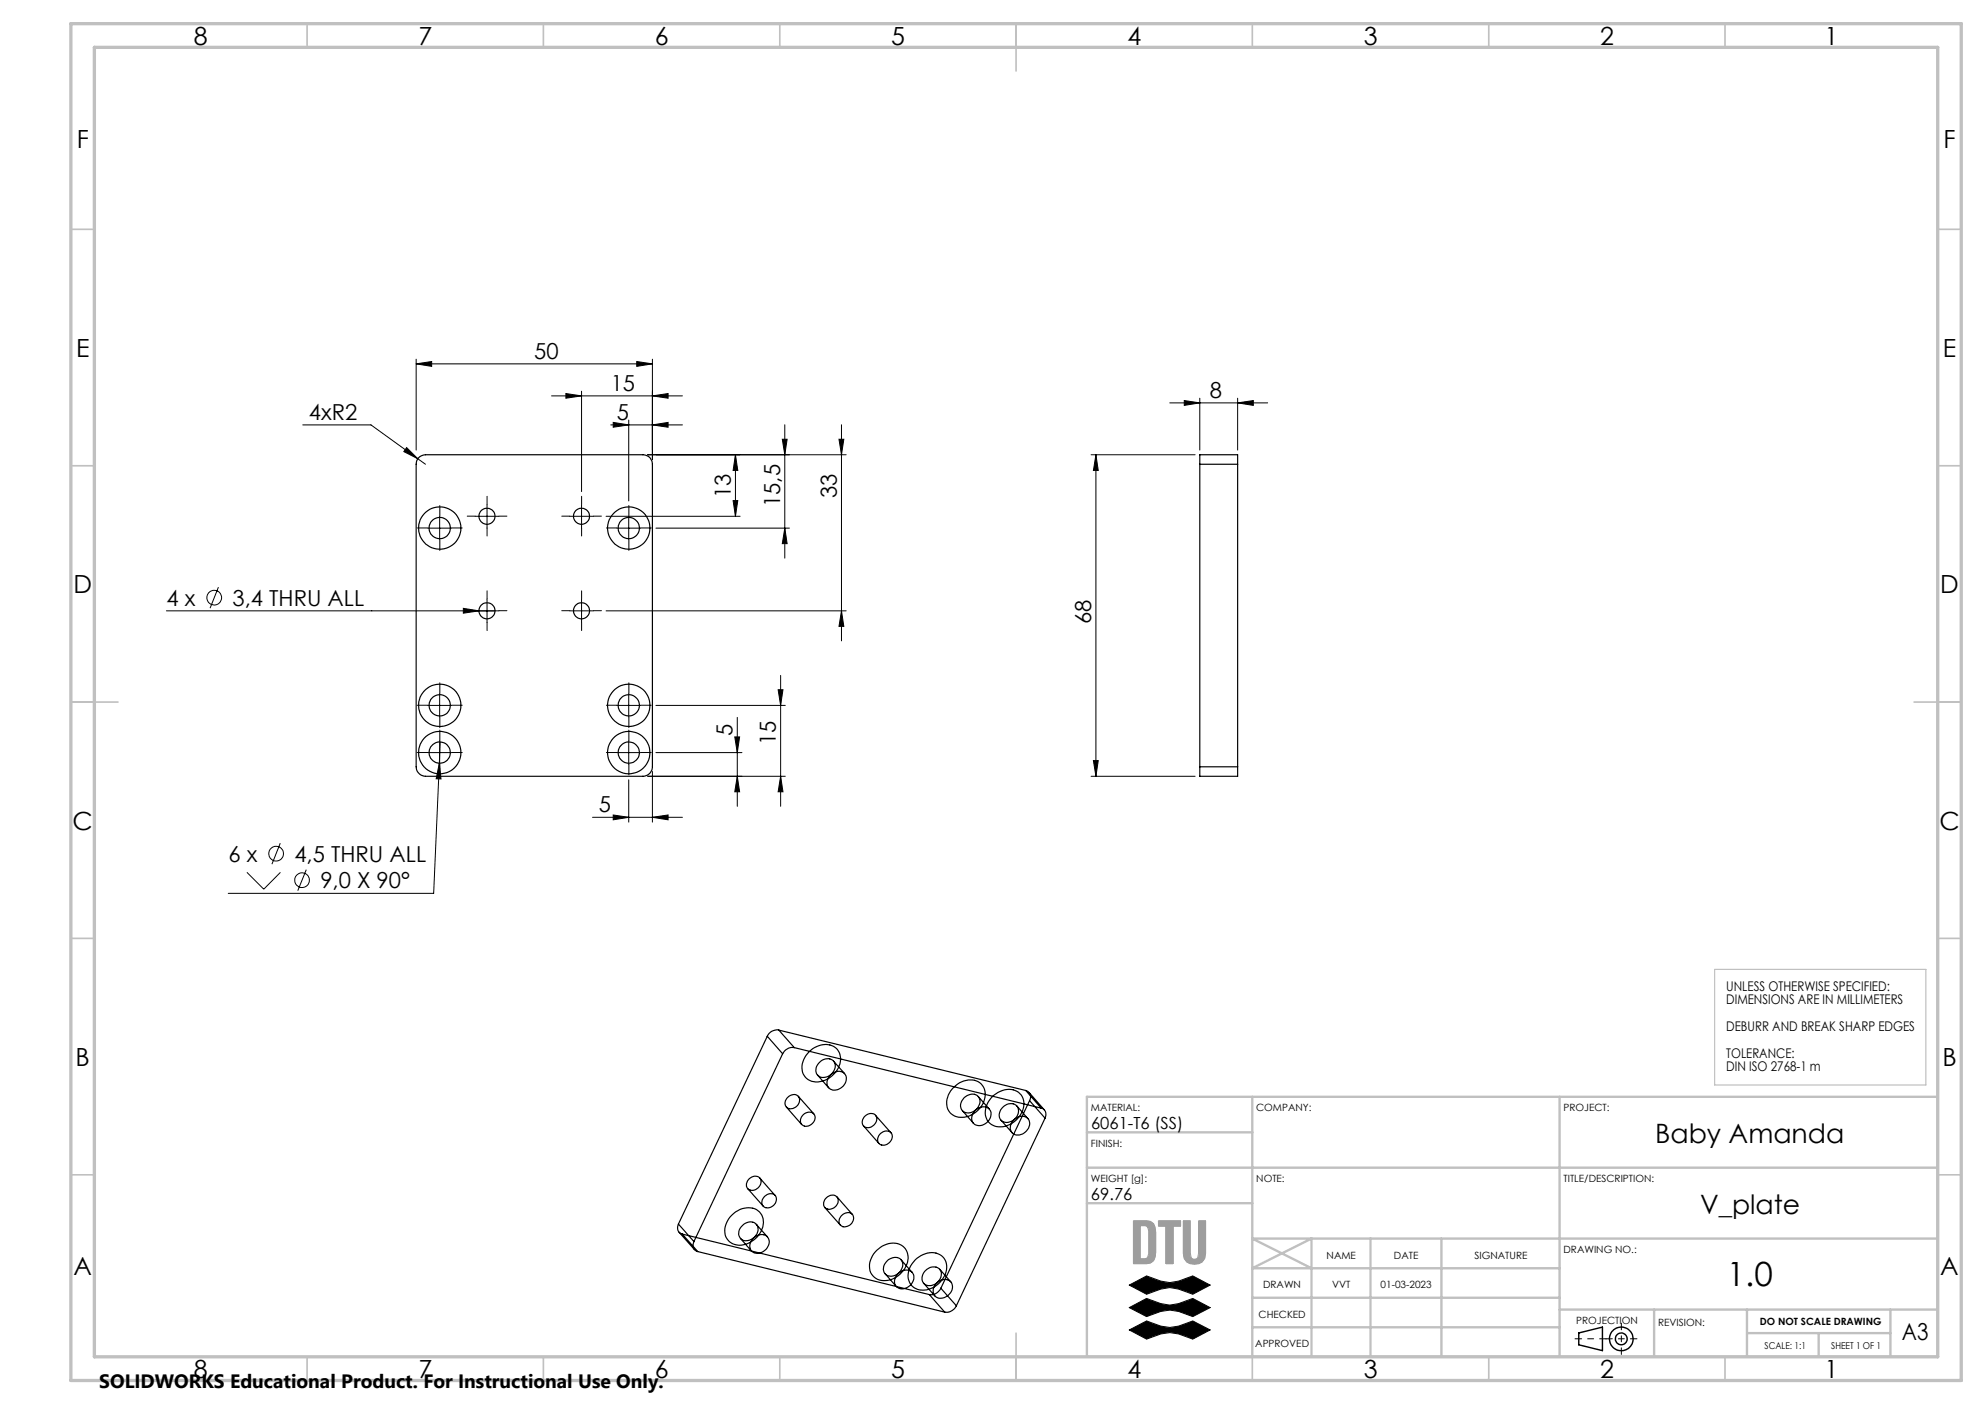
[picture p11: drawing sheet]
<svg xmlns="http://www.w3.org/2000/svg" width="420mm" height="297mm" viewBox="0 0 420 297" stroke-linecap="round" stroke-linejoin="round" font-family="sans-serif">
<path d="M238.9 271.8l3.7-1.9 3 1.1 1.9 .3 1.9-.3 3-1.1 3.6 1.9-3.6 2-3-1.1-1.9-.3-1.9 .3-3 1.1zM238.9 276.6l3.7-1.9 3 1.1 1.9 .3 1.9-.3 3-1.1 3.6 1.9-3.6 1.9a9.4 9.4 0 0 0-9.8 0zM238.9 281.3l3.7-1.9a9.4 9.4 0 0 0 9.8 0l3.6 1.9-3.6 2a9.4 9.4 0 0 0-9.8 0z" fill="none" stroke="#000" stroke-width=".21"/>
<g fill="none" stroke="#000" stroke-width=".3">
<path d="M334 282l5.1-1.3v5l-5.1-1.2z"/>
<circle cx="343" cy="283.2" r="1.25"/>
<circle cx="343.1" cy="283.2" r="2.5"/>
</g>
<path d="M239.9 258.3l2.7-.1 .8 .2 .7 .5 .3 .7 .1 1.1v4.2l-.1 1.1-.3 .7-.7 .5-.8 .1h-2.8zM241.3 259.3l1.3 .1 .5 1v4.7l-.2 .8-.3 .3-.3 .1h-1zM245.2 258.2l4.6 .1-.1 1.1h-1.5l-.1 7.9-1.4-.1v-7.8h-1.5zM250.4 258.3h1.4v6.7l.2 1a.88 .88 0 0 0 1.4 0l.2-1 .1-6.8 1.4 .1v6.8a2.4 2.4 0 0 1-1.9 2.4 2.4 2.4 0 0 1-2.7-1.3l-.1-1.1z" fill="none" stroke="#999" stroke-width=".21"/>
<path d="M343.1 279.9v6.6M333.3 283.2h6.6M346.4 283.2h-6.6" fill="none" stroke="#000" stroke-width=".21" stroke-dasharray="15.2 1.3 1.3 1.3" stroke-dashoffset="13.8"/>
<path d="M362.8 205.1h44.7v24.4h-44.7z" fill="none" stroke="#c0c0c0" stroke-width=".25"/>
<g fill="none" stroke="#c0c0c0" stroke-width=".35">
<path d="M65 5v5M115 5v5M165 5v5M215 5v10M265 5v5M315 5v5M365 5v5M15 48.5h5M410 48.5h5M15 98.5h5M410 98.5h5M15 148.5h10"/>
<path d="M405 148.5h10M15 198.5h5M410 198.5h5M15 248.5h5M410 248.5h5M65 287v5M115 287v5M165 287v5M215 282v10M265 287v5M315 287v5M365 287v5"/>
</g>
<g fill="none" stroke="#c0c0c0" stroke-width=".5">
<path d="M230 232h180v55h-180zM230 239.5h35M265 232v55M330 232v55M230 247h180M230 254.5h35M265 274.5h65M290 262v25M305 262v25M330 277h80M330 268.3h-65l12.5-6.3v25M350 277v10"/>
<path d="M369.6 277v10M400 277v10M410 262h-145l12.5 6.3M265 280.8h65M369.6 282h30.4M384.8 282v5"/>
</g>
<path d="M15 5h400v287h-400zM20 10h390v277h-390z" fill="none" stroke="#c0c0c0" stroke-width=".7"/>
<path d="M238.9 271.8l3.7 2a9.7 9.7 0 0 1 6.4-1.2l3.4 1.2 3.6-2-3.6-1.9a9.7 9.7 0 0 1-6.4 1.2l-3.4-1.2zM238.9 276.6l3.7 1.9a10.2 10.2 0 0 1 6.1-1.2l3.7 1.2 3.6-1.9-3.6-1.9a9.7 9.7 0 0 1-6.4 1.2l-3.4-1.2zM238.9 281.3l3.7 2a9.9 9.9 0 0 1 6.4-1.2l3.4 1.2 3.6-2-3.6-1.9a9.9 9.9 0 0 1-6.4 1.2l-3.4-1.2z" fill-rule="evenodd" fill="#000"/>
<path d="M241.3 259.3l1.3 .1 .5 .8v5.1l-.2 .6-.5 .4h-1.1zM239.9 258.2l-.1 9.1h2.8a1.97 1.97 0 0 0 1.9-2.4v-4.2a1.97 1.97 0 0 0-1.9-2.5zM245.2 258.2v1.2h1.5v7.8l1.4 .1 .1-7.9h1.5l.1-1.1zM250.4 258.2v6.9a2.32 2.32 0 0 0 3.3 2.2 2.09 2.09 0 0 0 1.4-2.2v-6.8l-1.4-.1-.2 7.6a.91 .91 0 0 1-1.2 .5 .91 .91 0 0 1-.5-1.2v-6.8z" fill-rule="evenodd" fill="#999"/>
<g fill="none" stroke="#000" stroke-width=".21">
<path d="M88.1 77l3.2-.5v1zM88.1 76v19.2M88.1 77h49.9M134.7 76.5l3.3 .5-3.3 .5zM138 76v21.2M64.1 89.9h14.4l11.5 8.3M86 94.7l2.4 2.3-3-1.5zM116.7 83.7h27.7M119.7 83.3l3.3 .4-3.3 .5zM123 82.8v21.2M129.2 89.9h15.2M129.8 89.4l3.2 .5-3.2 .5z"/>
<path d="M133 88.9v17.1M138 89.9l3.4-.5v1zM138 83.7l3.4-.4v.9zM155.6 96.2v13M155.6 96.2l.5 3.3h-1zM165.5 92.9h1l-.4 3.3zM166.1 89.8v28.3M177.5 92.9h1l-.5 3.3zM178 89.8v45.8M179 96.2h-41.9M230.9 96.2h22M231.9 96.2l.5 3.3h-1z"/>
<path d="M231.9 96.2v68M247.5 85.2h20.7M250.6 84.7l3.3 .5-3.3 .6zM253.9 84.2v11M261.9 85.2l3.3-.5v1.1zM261.9 84.2v11M90.6 111.7h4.9M93 109.2v5M100.5 109.2h5.1M103 106.7v5M120.5 109.2h5.1M123 106.7v5"/>
<path d="M128.2 109.2h28.4M130.5 111.7h5M133 109.2v5M138.8 111.7h28.2M155.1 105.9h1l-.5 3.3zM166.1 111.7l.4 3.3h-1zM46.2 124.2l-1.8 4.5M98 128.7l3.4 .5-3.4 .5zM103 126.7v5M105.6 129.2h-70.4M120.5 129.2h5.1M123 126.7v5"/>
<path d="M128.2 129.2h50.8M178 129.2l.5 3.3h-1zM90.6 159.2h4.9M90.6 149.2h4.9M93 146.7v5M93 156.7v5M93.1 156.9l-.1 4.6M130.5 159.2h5M130.5 149.2h5M133 146.7v5M133 156.7v5M138.8 159.2h18.2"/>
<path d="M138.8 149.2h27.4M155.5 155.9h1l-.5 3.3zM156 151.8v18.8M164.6 145.9h1.1l-.5 3.3zM165.2 142.9v27.7M59.3 178.4l-1.8 4.4M93 161.5l.3 3.3-1-.1zM93 161.5l-1.2 27.5h-43.5M125.4 172.9h19M129.8 172.4l3.2 .5-3.2 .5zM133 165v8.9M137.1 164.2h29.1"/>
<path d="M138 172.9l3.4-.5v1zM138 163.2v10.7M156 164.2l.5 3.3h-1zM165.2 164.2l.5 3.3h-1.1zM230.9 164.2h22M231.4 160.9h1l-.5 3.3zM52.2 184.5l3.6 3.6 3.5-3.6M64.8 184l-1.8 4.4"/>
<circle cx="45.3" cy="126.4" r="1.55"/>
<circle cx="58.4" cy="180.6" r="1.55"/>
<circle cx="63.9" cy="186.2" r="1.55"/>
</g>
<g fill="none" stroke="#000" stroke-width=".21" stroke-dasharray="15.2 1.3 1.3 1.3">
<path d="M90.6 111.7h-2.3M93.1 109.2v-2.3M93.1 114.2v2.2M95.6 111.7h2.2M100.6 109.2h-1.7M103.1 106.7v-1.7M103.1 111.7v1.7M105.6 109.2h1.7M120.6 109.2h-1.7M123.1 106.7v-1.7M123.1 111.7v1.7M125.6 109.2h1.7"/>
<path d="M130.6 111.7h-2.3M133.1 109.2v-2.3M133.1 114.2v2.2M135.6 111.7h2.2M100.6 129.2h-1.7M103.1 126.7v-1.7M103.1 131.7v1.7M105.6 129.2h1.7M120.6 129.2h-1.7M123.1 126.7v-1.7M123.1 131.7v1.7M125.6 129.2h1.7"/>
<path d="M90.6 159.2h-2.3M90.6 149.2h-2.3M93.1 156.7v-2.3M93.1 146.7v-2.3M93.1 151.7v2.2M95.6 159.2h2.2M95.6 149.2h2.2M130.6 159.2h-2.3M130.6 149.2h-2.3M133.1 156.7v-2.3M133.1 146.7v-2.3M133.1 151.7v2.2"/>
<path d="M135.6 159.2h2.2M135.6 149.2h2.2M93.1 161.7v2.2M133.1 161.7v2.2"/>
</g>
<g fill="#000">
<path d="M134.7 76.5l3.3 .5-3.3 .5zM88.1 77l3.2-.5v1zM138 172.9l3.4-.5v1zM129.8 172.4l3.2 .5-3.2 .5zM138 89.9l3.4-.5v1zM129.8 89.4l3.2 .5-3.2 .5zM138 83.7l3.4-.4v.9zM119.7 83.3l3.3 .4-3.3 .5z"/>
<path d="M231.9 96.2l.5 3.3h-1zM231.4 160.9h1l-.5 3.3zM155.5 155.9h1l-.5 3.3zM156 164.2l.5 3.3h-1zM155.6 96.2l.5 3.3h-1zM155.1 105.9h1l-.5 3.3zM177.5 92.9h1l-.5 3.3zM178 129.2l.5 3.3h-1z"/>
<path d="M250.6 84.7l3.3 .5-3.3 .6zM261.9 85.2l3.3-.5v1.1zM93 161.5l-.7 3.2 1 .1zM98 128.7v1l3.4-.5zM86 94.7l-.6 .8 3 1.5z"/>
<path d="M165.2 164.2l.5 3.3h-1.1zM164.6 145.9h1.1l-.5 3.3zM166.1 111.7l.4 3.3h-1zM165.5 92.9h1l-.4 3.3z"/>
</g>
<g fill="none" stroke="#000" stroke-width=".25">
<path d="M88.5 96.9l.5-.4 1-.3h46a1.97 1.97 0 0 1 2 2v64a2.02 2.02 0 0 1-2 2h-46a2.04 2.04 0 0 1-1.9-2v-64l.1-.7zM253.9 98.2v-2h8v2M253.9 98.2h8M253.9 98.2v64M261.9 98.2v64M253.9 162.2v2h8v-2M253.9 162.2h8M162.3 219.2l3.3 3.7M162.3 219.2l-18.8 39.7M164.8 217.9a2.26 2.26 0 0 0-2.5 1.3M164.8 217.9l52.2 12.8M164.8 217.9l3.3 3.7"/>
<path d="M165.6 222.9l-18.8 39.7M166.4 234.2l3.2 3.7M166.5 232.3a1.44 1.44 0 0 1 1.4-.8 1.44 1.44 0 0 1 1.3 .9 1.81 1.81 0 0 1-.8 1.8 1.81 1.81 0 0 1-1.9 .1 1.35 1.35 0 0 1 0-2zM168.1 221.6a2.28 2.28 0 0 0-2.5 1.3M168.1 221.6l52.2 12.8M168.9 231.9l3.3 3.7M170 235.8a1.36 1.36 0 0 1 1.5-.5 1.36 1.36 0 0 1 .9 1.4 1.67 1.67 0 0 1-1.1 1.4 1.67 1.67 0 0 1-1.8-.5l-.1-.8zM171.2 222.5a4.3 4.3 0 0 1 5.8-.7 4.1 4.1 0 0 1-1.2 6 4 4 0 0 1-5.4 .1 3.9 3.9 0 0 1 .8-5.4zM173 227.4l2.3 2.7M173.2 225a2.02 2.02 0 0 1 3.4-.1 2.45 2.45 0 0 1-3.2 2.8 1.76 1.76 0 0 1-.2-2.7zM175.8 227.4a1.93 1.93 0 0 1 3.2 .2 2.49 2.49 0 0 1-3.3 2.8 1.89 1.89 0 0 1 .1-3zM176.4 224.5l2.3 2.6"/>
<path d="M182.7 238.2l3.2 3.7M183.1 236.1a1.33 1.33 0 0 1 1.5-.5 1.33 1.33 0 0 1 .9 1.4 1.76 1.76 0 0 1-2.8 1.1 1.57 1.57 0 0 1 .4-2zM185.2 235.9l3.3 3.7M186.3 239.8a1.36 1.36 0 0 1 1.6-.5 1.36 1.36 0 0 1 .9 1.4 1.71 1.71 0 0 1-1.2 1.4 1.71 1.71 0 0 1-1.8-.5l-.1-.8zM201.8 230a4.2 4.2 0 0 1 5.8-.7 4.1 4.1 0 0 1-1.2 6 3.9 3.9 0 0 1-5.6-.3 4.1 4.1 0 0 1 1-5zM203.6 234.9l2.4 2.7M204 232.2a1.95 1.95 0 0 1 3.3 .2 2.43 2.43 0 0 1-1 2.5 2.43 2.43 0 0 1-2.6 .2 1.95 1.95 0 0 1 .3-2.9zM206.4 234.9a1.95 1.95 0 0 1 3.2 .2 2.43 2.43 0 0 1-.9 2.4 2.43 2.43 0 0 1-2.6 .2 1.95 1.95 0 0 1 .3-2.8zM207 231.9l2.3 2.7M210 232a4.2 4.2 0 0 1 6.1-.4 4.4 4.4 0 0 1-2 6 3.8 3.8 0 0 1-5.2-.6 4.3 4.3 0 0 1 1.1-5zM211.8 236.9l2.3 2.7M212.2 234.2a1.87 1.87 0 0 1 3.3 .5 2.42 2.42 0 0 1-3.6 2.4 2 2 0 0 1 .3-2.9z"/>
<path d="M214.3 237.1a2.02 2.02 0 0 1 3.5 0 2.43 2.43 0 0 1-.9 2.4 2.43 2.43 0 0 1-2.7 .2 1.85 1.85 0 0 1 .1-2.6zM215.2 234l2.3 2.6M217 230.7a1.4 1.4 0 0 1 .8 2.1M217 230.7l3.3 3.7M217.7 231.1l3.3 3.7M217.8 232.8l3.3 3.7M217.8 232.8l-18.7 39.7M220.3 234.4a1.39 1.39 0 0 1 .8 2.1M221.1 236.5l-18.7 39.7M143.5 258.9a1.42 1.42 0 0 0 .9 2.2M143.5 258.9l3.3 3.7M154.5 257.4a4.5 4.5 0 0 1 5.9-1.3 3.6 3.6 0 0 1 .1 5.2 4.6 4.6 0 0 1-6.2 1.4 3.8 3.8 0 0 1 .2-5.3z"/>
<path d="M156.8 259.5a1.99 1.99 0 0 1 3.5 0 2.45 2.45 0 0 1-3.3 2.8 1.76 1.76 0 0 1-.2-2.8zM158.2 251.4l3.3 3.7M158.5 249.3a1.36 1.36 0 0 1 1.6-.5 1.36 1.36 0 0 1 .9 1.4 1.78 1.78 0 0 1-2.8 1.2 1.57 1.57 0 0 1 .3-2.1zM160 259l2.4 2.7M160.8 249.2l3.2 3.7M161.8 253a1.33 1.33 0 0 1 1.6-.5 1.33 1.33 0 0 1 .9 1.4 1.69 1.69 0 0 1-1.2 1.5 1.69 1.69 0 0 1-1.8-.5l-.1-.5 .1-.6zM174.5 255.4l3.3 3.7M174.9 253.4a1.41 1.41 0 0 1 2.4 .3 1.79 1.79 0 0 1-.8 1.8 1.79 1.79 0 0 1-2-.1 1.52 1.52 0 0 1 .4-2zM177.1 253.2l3.2 3.7M178.2 257.1a1.38 1.38 0 0 1 2.4 .3 1.81 1.81 0 0 1-.8 1.7 1.81 1.81 0 0 1-1.9 .2 1.4 1.4 0 0 1 .3-2.2zM143.7 260.7l3.3 3.7M144.4 261.1l52.2 12.8"/>
<path d="M144.4 261.1l3.2 3.7M146.8 262.6a1.42 1.42 0 0 0 .8 2.2M147.6 264.8l52.3 12.8M156.7 262l2.3 2.7M159.4 261.9a1.93 1.93 0 0 1 3.3 .2 2.42 2.42 0 0 1-1 2.5 2.42 2.42 0 0 1-2.6 .2 1.95 1.95 0 0 1 .3-2.9zM185.5 264.5a4.2 4.2 0 0 1 5.8-.6 4.1 4.1 0 0 1-.9 5.7 4.1 4.1 0 0 1-5.7 .3 3.9 3.9 0 0 1 .8-5.4zM187.3 269.4l2.3 2.7M187.7 266.7a1.87 1.87 0 0 1 3.3 .5 2.44 2.44 0 0 1-3.6 2.4 2 2 0 0 1 .3-2.9zM190 269.4a1.95 1.95 0 0 1 3.3 .2 2.43 2.43 0 0 1-.9 2.5 2.43 2.43 0 0 1-2.6 .2 1.95 1.95 0 0 1 .2-2.9zM190.6 266.5l2.4 2.7M193.6 266.5a4.2 4.2 0 0 1 6.1-.3 4.3 4.3 0 0 1-1.5 5.7 3.8 3.8 0 0 1-5.6-.4 4.2 4.2 0 0 1 1-5zM195.4 271.5l2.4 2.6"/>
<path d="M195.9 268.7a1.9 1.9 0 0 1 3.3 .5 2.44 2.44 0 0 1-3.6 2.4 1.95 1.95 0 0 1 .3-2.9zM196.6 273.9l3.3 3.7M198 271.7a1.99 1.99 0 0 1 3.4-.1 2.45 2.45 0 0 1-3.2 2.8 1.82 1.82 0 0 1-.2-2.7zM198.8 268.5l2.4 2.7M199.1 272.5a2.35 2.35 0 0 1-2.5 1.4M199.1 272.5l3.3 3.7M202.4 276.2a2.36 2.36 0 0 1-2.5 1.4"/>
<circle cx="93" cy="111.7" r="4.5"/>
<circle cx="93" cy="111.7" r="2.25"/>
<circle cx="103" cy="109.2" r="1.69"/>
<circle cx="123" cy="109.2" r="1.69"/>
<circle cx="133" cy="111.7" r="2.26"/>
<circle cx="133" cy="111.7" r="4.5"/>
<circle cx="103.1" cy="129.2" r="1.7"/>
<circle cx="123.1" cy="129.2" r="1.7"/>
<circle cx="93" cy="159.2" r="4.5"/>
<circle cx="93" cy="149.2" r="4.5"/>
<circle cx="93" cy="149.2" r="2.25"/>
<circle cx="93" cy="159.2" r="2.24"/>
<circle cx="133" cy="149.2" r="2.26"/>
<circle cx="133" cy="159.2" r="4.5"/>
<circle cx="133" cy="149.2" r="4.5"/>
<circle cx="133" cy="159.2" r="2.25"/>
</g>
<text font-size="7.1" x="365.3" y="272.1">1.0</text>
<g font-size="5.6">
<text x="350.2" y="241.7">Baby Amanda</text>
<text x="359.7" y="256.7">V_plate</text>
</g>
<g font-size="5.3">
<text x="41" y="9.5">8</text>
<text x="88.5" y="9.5">7</text>
<text x="138.5" y="9.5">6</text>
<text x="188.5" y="9.5">5</text>
<text x="238.5" y="9.5">4</text>
<text x="288.5" y="9.5">3</text>
<text x="338.5" y="9.5">2</text>
<text x="386" y="9.5">1</text>
<text x="16.2" y="31.2">F</text>
<text x="411.2" y="31.2">F</text>
<text x="16.1" y="75.5">E</text>
<text x="411.1" y="75.5">E</text>
<text x="15.5" y="125.5">D</text>
<text x="410.5" y="125.5">D</text>
<text x="15.4" y="175.5">C</text>
<text x="410.4" y="175.5">C</text>
<text x="16" y="225.5">B</text>
<text x="411" y="225.5">B</text>
<text x="15.5" y="269.7">A</text>
<text x="410.5" y="269.7">A</text>
<text x="41" y="291.5">8</text>
<text x="88.5" y="291.5">7</text>
<text x="138.5" y="291.5">6</text>
<text x="188.5" y="291.5">5</text>
<text x="238.5" y="291.5">4</text>
<text x="288.5" y="291.5">3</text>
<text x="338.5" y="291.5">2</text>
<text x="386" y="291.5">1</text>
</g>
<text font-size="4.9" x="402.4" y="283.4">A3</text>
<g font-size="4.7">
<text x="113" y="76">50</text>
<text x="129.2" y="82.7">15</text>
<text x="65.4" y="88.8">4xR2</text>
<text x="130.5" y="88.8">5</text>
<text x="256" y="84.2">8</text>
<text x="154.6" y="105.3" transform="rotate(-90 154.6 105.3)">13</text>
<text x="165" y="107.2" transform="rotate(-90 165 107.2)">15,5</text>
<text x="177" y="105.3" transform="rotate(-90 177 105.3)">33</text>
<text x="35.2" y="128.1">4 x</text>
<text x="49.2" y="128.1">3,4 THRU ALL</text>
<text x="230.9" y="132" transform="rotate(-90 230.9 132)">68</text>
<text x="155" y="155.6" transform="rotate(-90 155 155.6)">5</text>
<text x="164.2" y="157.7" transform="rotate(-90 164.2 157.7)">15</text>
<text x="126.7" y="171.9">5</text>
<text x="48.3" y="182.3">6 x</text>
<text x="62.3" y="182.3">4,5 THRU ALL</text>
<text x="67.8" y="187.9">9,0 X 90°</text>
</g>
<text font-size="4.1" x="21" y="293.7">SOLIDWORKS Educational Product. For Instructional Use Only.</text>
<g font-size="3.5">
<text x="230.8" y="238.8">6061-T6 (SS)</text>
<text x="230.8" y="253.8">69.76</text>
</g>
<g font-size="2.8">
<text x="365.3" y="209.6">UNLESS OTHERWISE SPECIFIED:</text>
<text x="365.3" y="212.4">DIMENSIONS ARE IN MILLIMETERS</text>
<text x="365.3" y="218.1">DEBURR AND BREAK SHARP EDGES</text>
<text x="365.3" y="223.7">TOLERANCE:</text>
<text x="365.3" y="226.6">DIN ISO 2768-1 m</text>
</g>
<g font-size="2.1">
<text x="230.8" y="235">MATERIAL:</text>
<text x="265.8" y="235.1">COMPANY:</text>
<text x="330.8" y="235">PROJECT:</text>
<text x="230.8" y="242.6">FINISH:</text>
<text x="230.8" y="250.1">WEIGHT [g]:</text>
<text x="265.8" y="250">NOTE:</text>
<text x="330.8" y="250">TITLE/DESCRIPTION:</text>
<text x="280.7" y="266.3">NAME</text>
<text x="294.9" y="266.3">DATE</text>
<text x="312" y="266.3">SIGNATURE</text>
<text x="330.8" y="265">DRAWING NO.:</text>
<text x="267.3" y="272.5">DRAWN</text>
<text x="281.8" y="272.5">VVT</text>
<text x="292.1" y="272.5">01-03-2023</text>
<text x="266.3" y="278.8">CHECKED</text>
<text x="333.5" y="280">PROJECTION</text>
<text x="350.8" y="280.5">REVISION:</text>
<text x="372.4" y="280.3">DO NOT SCALE DRAWING</text>
<text x="265.6" y="285">APPROVED</text>
</g>
<g font-size="2">
<text x="373.4" y="285.4">SCALE: 1:1</text>
<text x="387.5" y="285.4">SHEET 1 OF 1</text>
</g>
</svg>
